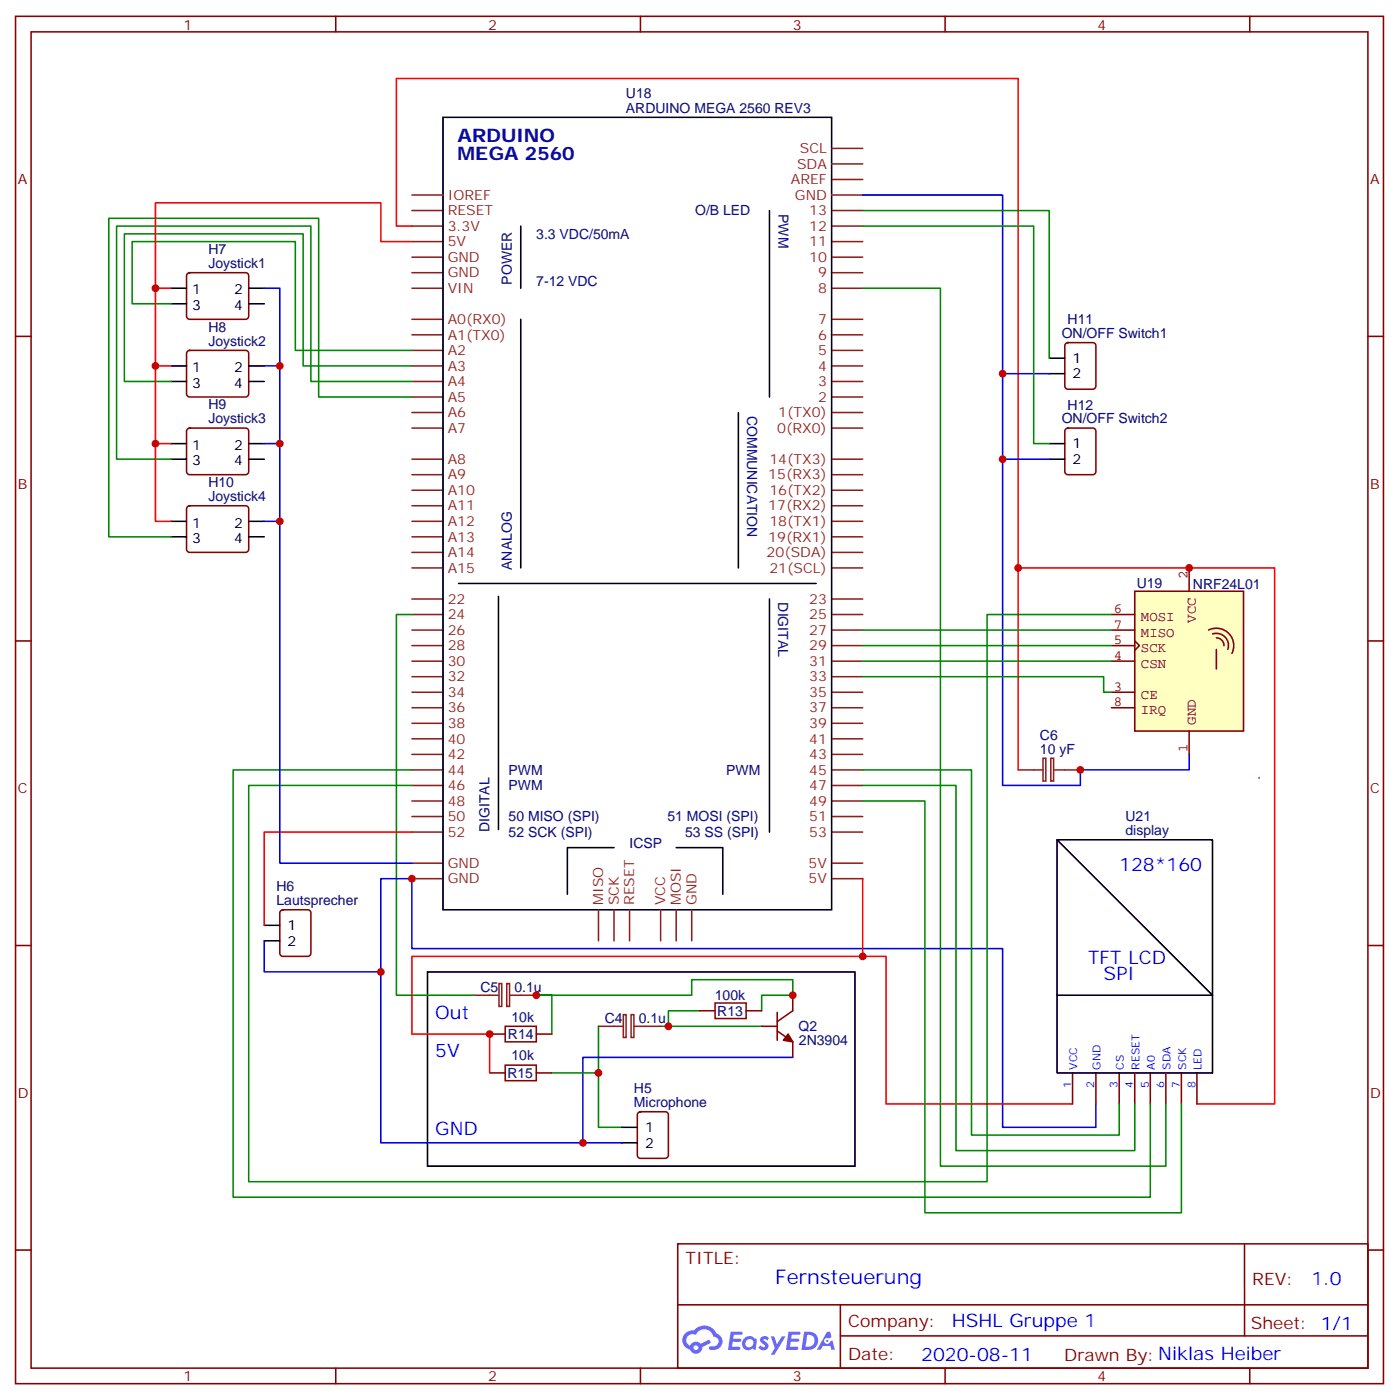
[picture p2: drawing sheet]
<svg xmlns="http://www.w3.org/2000/svg" width="317mm" height="318mm" viewBox="0 0 317 318" stroke-linecap="round" stroke-linejoin="round" font-family="sans-serif">
<g fill="none" stroke="#870000" stroke-width=".35">
<path d="M3.5 3.7h310.5v310.4h-310.5zM7.1 7.2h303.3v303.4h-303.3zM76.2 3.7v3.5M145.3 3.7v3.5M214.5 3.7v3.5M283.6 3.7v3.5M3.5 76.4h3.6M310.4 76.4h3.6M3.5 145.5h3.6M310.4 145.5h3.6M3.5 214.7h3.6M310.4 214.7h3.6"/>
<path d="M3.5 283.8h3.6M153.8 282.4h156.6v28.2h-156.6zM153.8 296.2h156.5M190.7 296.2v14.2M282.4 282.4v20.9M310.4 283.8h3.6M76.2 310.6v3.5M145.3 310.6v3.5M190.7 303.3h119.6M214.5 310.6v3.5M283.6 310.6v3.5"/>
</g>
<g fill="#5487ff">
<path d="M172.8 303.6a1.22 1.22 0 0 1 1.7 .2l-.4 .6a.47 .47 0 0 0-.3-.4 .47 .47 0 0 0-.5 .2v.1a1.55 1.55 0 0 1 1.1 1.5 1.34 1.34 0 0 1-2.3 .2l.5-.6 .7 .5a.29 .29 0 0 0 .4-.3 .29 .29 0 0 0-.3-.3 1.04 1.04 0 0 1-.6-1.7z"/>
<path d="M165.8 302.3h2.1a.43 .43 0 0 1 .5 .1 .43 .43 0 0 1 .1 .5l-.3 .2h-1.7l-.1 .8 1.7 .1a.37 .37 0 0 1 .1 .4 .37 .37 0 0 1-.3 .3h-1.6l-.2 1.1h1.3a.43 .43 0 0 1 .5 0 .43 .43 0 0 1 .1 .5l-.3 .2h-2.5z"/>
<path d="M179 302.3h2.1a.43 .43 0 0 1 .4 .1 .43 .43 0 0 1 .1 .5l-.3 .2h-1.6l-.1 .8 1.6 .1a.36 .36 0 0 1 .2 .4 .36 .36 0 0 1-.4 .3h-1.6l-.1 1.1h1.3a.43 .43 0 0 1 .4 0 .43 .43 0 0 1 .1 .5l-.3 .2h-2.4z"/>
<path d="M187.7 302.3h.7l.3 1.3-.6 .3a.69 .69 0 0 0-1 .3 .69 .69 0 0 0 .5 .9 .69 .69 0 0 0 .8-.6l.5-.2 .6 2.2h-.8l-.2-.9h-1.8l-.5 .9h-.8z"/>
<path d="M174.9 303.4h.8l.6 1.8 1.1-1.8h.9l-2.6 4.2h-.8l.9-1.5z"/>
<path d="M182.5 302.3l-.6 4.2h1.3a2.11 2.11 0 0 0 2.5-2.1 2.11 2.11 0 0 0-2.5-2.1zM183.2 303.1a1.39 1.39 0 0 1 1.7 1.4 1.39 1.39 0 0 1-1.8 1.3h-.3z"/>
<path d="M168.8 303.9a1.47 1.47 0 0 0-.1 2.1 1.47 1.47 0 0 0 2.1 .2l.7 .3 .3-2.3-.2-.3h-.4a1.49 1.49 0 0 0-2.4 0zM169.5 304.3a.92 .92 0 0 1 1.5 .5 .92 .92 0 0 1-1.3 1.1 .9 .9 0 0 1-.2-1.6z"/>
<path d="M155.5 302.7a2.18 2.18 0 0 0 1.1 3.7 1.44 1.44 0 0 0 1.6 .9 1.44 1.44 0 0 0 1.2-1.4l2-1.1-.5-.7-1.9 1a1.47 1.47 0 0 0-2.4 .4 1.39 1.39 0 0 1-.7-1.9 1.39 1.39 0 0 1 2-.5 2.12 2.12 0 0 1 2.2-1.3 2.12 2.12 0 0 1 1.9 1.7 1.07 1.07 0 0 1 1.1 1 1.07 1.07 0 0 1-1 1.1h-.7a.43 .43 0 0 0-.5 .4 .43 .43 0 0 0 .4 .5 1.98 1.98 0 0 0 2.5-1.2 1.98 1.98 0 0 0-1.2-2.6 2.98 2.98 0 0 0-5.1-.6l-1.1 .1zM157.4 306a.55 .55 0 0 1 1.1 0 .55 .55 0 0 1-1.1 0z"/>
<circle cx="187.7" cy="304.4" r=".26"/>
</g>
<g fill="none" stroke="#8c2424" stroke-width=".35">
<path d="M188.7 37.2h7.1M188.7 33.7h7.1M93.5 54.9h7M93.5 47.8h7M93.5 58.4h7M93.5 51.3h7M93.5 44.3h7M188.7 54.9h7.1M188.7 47.8h7.1M188.7 58.4h7.1M188.7 51.3h7.1M188.7 40.7h7.1"/>
<path d="M188.7 44.3h7.1M93.5 72.5h7M93.5 76h7M93.5 79.6h7M93.5 65.4h7M93.5 61.9h7M188.7 72.5h7.1M188.7 76h7.1M188.7 79.6h7.1M188.7 65.4h7.1M188.7 61.9h7.1M93.5 83.1h7"/>
<path d="M93.5 86.6h7M93.5 90.1h7M93.5 93.7h7M93.5 97.2h7M188.7 83.1h7.1M188.7 86.6h7.1M188.7 90.1h7.1M188.7 93.7h7.1M188.7 97.2h7.1M93.5 104.2h7M93.5 107.8h7M93.5 111.3h7"/>
<path d="M93.5 114.8h7M93.5 118.4h7M188.7 104.2h7.1M188.7 107.8h7.1M188.7 111.3h7.1M188.7 114.8h7.1M188.7 118.4h7.1M93.5 121.9h7M93.5 125.4h7M93.5 128.9h7M93.5 136h7M93.5 139.5h7"/>
<path d="M188.7 121.9h7.1M188.7 125.4h7.1M188.7 128.9h7.1M188.7 136h7.1M188.7 139.5h7.1M93.5 143.1h7M93.5 146.6h7M93.5 150.1h7M93.5 153.6h7M93.5 157.2h7M188.7 143.1h7.1M188.7 146.6h7.1"/>
<path d="M188.7 150.1h7.1M188.7 153.6h7.1M188.7 157.2h7.1M93.5 160.7h7M93.5 164.2h7M93.5 167.7h7M93.5 171.3h7M93.5 174.8h7M93.5 178.3h7M188.7 160.7h7.1M188.7 164.2h7.1M188.7 167.7h7.1"/>
<path d="M188.7 171.3h7.1M188.7 174.8h7.1M188.7 178.3h7.1M93.5 196h7M93.5 181.9h7M93.5 199.5h7M93.5 188.9h7M93.5 185.4h7M188.7 196h7.1M188.7 181.9h7.1M188.7 199.5h7.1M188.7 188.9h7.1"/>
<path d="M188.7 185.4h7.1M135.8 206.6v7M139.3 206.6v7M142.9 206.6v7M149.9 206.6v7M153.5 206.6v7M157 206.6v7M107.6 226h5.6M113.2 223.3h.7v5.2h-.7zM115 223.3h.6v5.2h-.6zM115.7 226h6M135.8 233h5.7"/>
<path d="M141.5 230.4h.6v5.1h-.6zM143.2 230.4h.7v5.1h-.7zM143.9 233h6"/>
</g>
<g fill="none" stroke="#000" stroke-width=".35">
<path d="M100.5 26.6h88.2v180h-88.2zM118.2 51.3v14.1M174.6 47.8v42.3M118.2 72.5v56.4M167.6 93.7v35.2M104.1 132.5h81.1M113.1 135.4v52.9M174.6 136v52.9M139.3 192.4h-10.5v10.6M153.5 192.4h10.5v10.6M60 210.1h3.5M60 213.6h3.5"/>
<path d="M97 220.7h97v44.1h-97zM141.1 255.9h3.5M141.1 259.5h3.5"/>
</g>
<path d="M93.5 139.5h-3.5v86.5h17.6M135.8 233v10.6M149.9 233h1.8M158.7 229.5h-7v3.5h21.2M172.9 229.5v-3.5h7v-3.6h-22.9v3.6h-35.3h3.5v8.8M125.2 243.6h10.6v12.3h5.3" fill="none" stroke="#008700" stroke-width=".35"/>
<path d="M60 213.6v7.1h26.4M179.9 240.1h-47.6v19.4M248.7 250.6v5.3h-21.2v-40.5h-134v-15.9h-7.1v60h54.7" fill="none" stroke="#00f" stroke-width=".35"/>
<path d="M63.7 206.8l.5-.2h5.6a.71 .71 0 0 1 .8 .7v9.1a.76 .76 0 0 1-.8 .7h-5.6a.76 .76 0 0 1-.7-.7v-9.1zM111.1 234.8h3.6M121.7 234.8h3.5M158.7 229.5h3.6M169.3 229.5h3.6M172.9 233h3.5M176.4 234.1l3.5 2.4v3.6M176.4 229.8v6.4M179.9 226v3.5l-3.5 2.5M111.1 243.6h3.6M121.7 243.6h3.5M144.9 252.6l.4-.2h5.7a.71 .71 0 0 1 .7 .7v9.2a.76 .76 0 0 1-.7 .7h-5.7a.76 .76 0 0 1-.7-.7v-9.2z" fill="none" stroke="#870000" stroke-width=".35"/>
<path d="M178.9 234.8l1 1.7-2.1-.3z" fill="#870000" stroke="#870000" stroke-width=".35"/>
<path d="M114.7 233h7v3.5h-7zM162.3 227.7h7v3.5h-7zM114.7 241.8h7v3.6h-7z" fill="none" stroke="#a10000" stroke-width=".35"/>
<path d="M93.5 188.9h-33.5v21.2M195.8 199.5v17.6h-102.3v17.7h17.6v8.8" fill="none" stroke="#f00" stroke-width=".35"/>
<circle cx="276" cy="146.6" r=".88" fill="#850000" stroke="#850000" stroke-width=".35"/>
<path d="M257.5 134.2h24.7v31.8h-24.7z" fill="#ffffc2" stroke="#850000" stroke-width=".35"/>
<g fill="none" stroke="#850000" stroke-width=".35">
<path d="M252.2 139.5h5.3M269.9 128.9v5.3M252.2 157.2h5.3M252.2 150.1h5.3M252.2 146.6h5.3M252.2 143.1h5.3M257.5 145.5l1.1 1.1-1.1 1M274.3 143a4 4 0 0 1 4.5 .8 4 4 0 0 1 .8 4.5M275.2 143.9a2.75 2.75 0 0 1 2.8 .7 2.75 2.75 0 0 1 .6 2.8M276 144.8a1.73 1.73 0 0 1 1.8 1.8M276 147.5v4.4M252.2 160.7h5.3"/>
<path d="M269.9 166v5.3M285.8 176.6h.1"/>
</g>
<path d="M231.1 174.8h5.6M236.7 172.2h.6v5.1h-.6zM238.5 172.2h.6v5.1h-.6zM239.2 174.8h6" fill="none" stroke="#8c2424" stroke-width=".35"/>
<path d="M195.8 44.3h31.7v134h17.7v-3.5h24.7v-3.5M60 65.4h3.5v53h-3.5M60 83.1h3.5M227.5 84.8h10.6M60 100.7h3.5M63.5 118.4v77.6h30M227.5 104.2h10.6" fill="none" stroke="#00f" stroke-width=".35"/>
<path d="M93.5 51.3h-3.5v-33.5h141.1v111.1M93.5 54.9h-7.1v-8.9h-51.1v19.4M38.8 65.4h-3.5v17.7h3.5M35.3 83.1v17.6h3.5M35.3 100.7v17.7h3.5M231.1 174.8v-45.9h58.2v121.7h-17.7M195.8 217.1h5.3v33.5h42.3" fill="none" stroke="#f00" stroke-width=".35"/>
<g fill="none" stroke="#008700" stroke-width=".35">
<path d="M195.8 47.8h42.3v33.5M195.8 51.3h38.8v49.4h3.5M38.8 69h-8.8v-14.1h37v24.7h26.5M195.8 65.4h17.6v199.4h51.2v-14.2M93.5 83.1h-24.7v-30h-40.6v33.5h10.6M93.5 86.6h-22.9v-35.3h-44.1v52.9h12.3M93.5 90.1h-21.2v-40.5h-47.6v72.3h14.1M252.2 139.5h-28.2v128.8h-167.6v-90h37.1M195.8 153.6h54.7v3.6h1.7M195.8 143.1h56.4M195.8 146.6h56.4M195.8 150.1h56.4"/>
<path d="M93.5 174.8h-40.6v97h208.2v-21.2M195.8 174.8h24.7v82.9h33.5v-7.1M195.8 178.3h21.2v82.9h40.5v-10.6M195.8 181.9h14.1v93.4h58.2v-24.7"/>
</g>
<g fill="none" stroke="#870000" stroke-width=".35">
<path d="M42.6 62.1l.4-.2h12.7a.71 .71 0 0 1 .7 .7v9.2a.76 .76 0 0 1-.7 .7h-12.7a.76 .76 0 0 1-.7-.7v-9.2zM42.6 79.8l.4-.2h12.7a.71 .71 0 0 1 .7 .7v9.1a.76 .76 0 0 1-.7 .7h-12.7a.76 .76 0 0 1-.7-.7v-9.1zM241.9 78l.5-.2h5.6a.71 .71 0 0 1 .7 .7v9.2a.76 .76 0 0 1-.7 .7h-5.6a.76 .76 0 0 1-.7-.7v-9.2zM42.6 97.4l.4-.2h12.7a.71 .71 0 0 1 .7 .7v9.2a.76 .76 0 0 1-.7 .7h-12.7a.76 .76 0 0 1-.7-.7v-9.2zM241.9 97.4l.5-.2h5.6a.71 .71 0 0 1 .7 .7v9.2a.76 .76 0 0 1-.7 .7h-5.6a.76 .76 0 0 1-.7-.7v-9.2zM42.6 115l.4-.2h12.7a.71 .71 0 0 1 .7 .7v9.2a.76 .76 0 0 1-.7 .7h-12.7a.76 .76 0 0 1-.7-.7v-9.2zM243.4 243.6v7M248.7 243.6v7M254 243.6v7M257.5 243.6v7M261.1 243.6v7M264.6 243.6v7"/>
<path d="M268.1 243.6v7M271.6 243.6v7"/>
</g>
<g fill="none" stroke="#000" stroke-width=".35">
<path d="M38.8 65.4h3.5M38.8 69h3.5M56.4 65.4h3.6M56.4 69h3.6M38.8 83.1h3.5M38.8 86.6h3.5M56.4 83.1h3.6M56.4 86.6h3.6M238.1 81.3h3.6M238.1 84.8h3.6M38.8 100.7h3.5M38.8 104.2h3.5"/>
<path d="M38.8 118.4h3.5M56.4 100.7h3.6M56.4 104.2h3.6M56.4 118.4h3.6M238.1 100.7h3.6M238.1 104.2h3.6M38.8 121.9h3.5M56.4 121.9h3.6M239.9 190.7h35.3v52.9h-35.3zM239.9 190.7l35.3 35.3h-35.3"/>
</g>
<g fill="#c00">
<circle cx="121.7" cy="226" r=".88"/>
<circle cx="179.9" cy="226" r=".88"/>
<circle cx="151.7" cy="233" r=".88"/>
<circle cx="135.8" cy="243.6" r=".88"/>
<circle cx="111.1" cy="234.8" r=".88"/>
<circle cx="132.3" cy="259.5" r=".88"/>
<circle cx="86.4" cy="220.7" r=".88"/>
<circle cx="231.1" cy="128.9" r=".88"/>
<circle cx="245.2" cy="174.8" r=".88"/>
<circle cx="93.5" cy="199.5" r=".88"/>
<circle cx="195.8" cy="217.1" r=".88"/>
<circle cx="269.9" cy="128.9" r=".88"/>
<circle cx="63.5" cy="100.7" r=".88"/>
<circle cx="63.5" cy="83.1" r=".88"/>
<circle cx="63.5" cy="118.4" r=".88"/>
<circle cx="35.3" cy="83.1" r=".88"/>
<circle cx="35.3" cy="100.7" r=".88"/>
<circle cx="35.3" cy="65.4" r=".88"/>
<circle cx="227.5" cy="104.2" r=".88"/>
<circle cx="227.5" cy="84.8" r=".88"/>
</g>
<text font-size="4.6" fill="#00f" x="175.9" y="291.4">Fernsteuerung</text>
<g font-size="4.2" fill="#000080">
<text x="103.9" y="32.2">ARDUINO</text>
<text x="103.9" y="36.4">MEGA 2560</text>
</g>
<g font-size="4.2" fill="#00f">
<text x="254" y="197.7">128*160</text>
<text x="246.9" y="218.9">TFT LCD</text>
<text x="250.5" y="222.4">SPI</text>
<text x="98.8" y="231.2">Out</text>
<text x="98.8" y="240.1">5V</text>
<text x="98.8" y="257.7">GND</text>
<text x="297.6" y="291.7">1.0</text>
<text x="216" y="301.2">HSHL Gruppe 1</text>
<text x="209.1" y="309">2020-08-11</text>
</g>
<g font-size="3.9" fill="#800">
<text x="155.6" y="287">TITLE:</text>
<text x="284.2" y="291.7">REV:</text>
<text x="192.5" y="301.2">Company:</text>
<text x="283.9" y="301.8">Sheet: 1/1</text>
<text x="192.5" y="308.9">Date:</text>
<text x="241.5" y="308.9">Drawn By:Niklas Heiber</text>
</g>
<g font-size="3.2" fill="#800">
<text x="41.6" y="6.7">1</text>
<text x="110.8" y="6.7">2</text>
<text x="179.9" y="6.7">3</text>
<text x="249.1" y="6.7">4</text>
<text x="4.1" y="41.8">A</text>
<text x="311" y="41.8">A</text>
<text x="4.1" y="110.9">B</text>
<text x="311" y="110.9">B</text>
<text x="4.1" y="180.1">C</text>
<text x="311" y="180.1">C</text>
<text x="4.1" y="249.2">D</text>
<text x="311" y="249.2">D</text>
<text x="41.6" y="313.6">1</text>
<text x="110.8" y="313.6">2</text>
<text x="179.9" y="313.6">3</text>
<text x="249.1" y="313.6">4</text>
</g>
<g font-size="3.2" fill="#000080">
<text x="142.1" y="22.2">U18</text>
<text x="142.1" y="25.6">ARDUINO MEGA 2560 REV3</text>
<text x="157.8" y="48.9">O/B LED</text>
<text x="176.6" y="48.6" transform="rotate(90 176.6 48.6)">PWM</text>
<text x="47.3" y="57.7">H7</text>
<text x="121.7" y="54.3">3.3 VDC/50mA</text>
<text x="47.3" y="60.9">Joystick1</text>
<text x="116.2" y="64.6" transform="rotate(-90 116.2 64.6)">POWER</text>
<text x="121.7" y="64.9">7-12 VDC</text>
<text x="47.3" y="75.3">H8</text>
<text x="241" y="76.7">ON/OFF Switch1</text>
<text x="242.3" y="73.6">H11</text>
<text x="47.3" y="78.5">Joystick2</text>
<text x="47.3" y="93">H9</text>
<text x="169.6" y="94.5" transform="rotate(90 169.6 94.5)">COMMUNICATION</text>
<text x="242.3" y="93">H12</text>
<text x="47.3" y="96.1">Joystick3</text>
<text x="241" y="96.1">ON/OFF Switch2</text>
<text x="47.3" y="113.8">Joystick4</text>
<text x="47.3" y="110.6">H10</text>
<text x="116.2" y="129.4" transform="rotate(-90 116.2 129.4)">ANALOG</text>
<text x="176.6" y="136.8" transform="rotate(90 176.6 136.8)">DIGITAL</text>
<text x="258" y="133.6">U19</text>
<text x="270.7" y="133.6">NRF24L01</text>
<text x="236" y="167.9">C6</text>
<text x="236" y="171.1">10 yF</text>
<text x="115.4" y="175.9">PWM</text>
<text x="115.4" y="179.4">PWM</text>
<text x="164.8" y="175.9">PWM</text>
<text x="111.1" y="188.9" transform="rotate(-90 111.1 188.9)">DIGITAL</text>
<text x="115.4" y="186.5">50 MISO (SPI)</text>
<text x="115.4" y="190">52 SCK (SPI)</text>
<text x="151.5" y="186.5">51 MOSI (SPI)</text>
<text x="155.5" y="190">53 SS (SPI)</text>
<text x="255.4" y="189.6">display</text>
<text x="255.4" y="186.4">U21</text>
<text x="142.9" y="192.4">ICSP</text>
<text x="62.7" y="202.4">H6</text>
<text x="62.7" y="205.5">Lautsprecher</text>
<text x="109" y="225.3">C5</text>
<text x="116.7" y="225.3">0.1u</text>
<text x="162.2" y="227.1">100k</text>
<text x="116.1" y="232">10k</text>
<text x="137.2" y="232.4">C4</text>
<text x="145" y="232.4">0.1u</text>
<text x="162.8" y="230.6">R13</text>
<text x="115.3" y="236">R14</text>
<text x="181.3" y="234.2">Q2</text>
<text x="181.3" y="237.3">2N3904</text>
<text x="115.2" y="244.7">R15</text>
<text x="116.1" y="240.8">10k</text>
<text x="143.9" y="251.4">Microphone</text>
<text x="143.9" y="248.2">H5</text>
</g>
<g font-size="3.2" fill="#8d2323">
<text x="181.5" y="34.7">SCL</text>
<text x="179.5" y="41.8">AREF</text>
<text x="180.9" y="38.3">SDA</text>
<text x="101.6" y="45.3">IOREF</text>
<text x="180.4" y="45.3">GND</text>
<text x="101.6" y="48.9">RESET</text>
<text x="101.6" y="52.4">3.3V</text>
<text x="183.6" y="52.4">12</text>
<text x="183.6" y="48.9">13</text>
<text x="101.6" y="55.9">5V</text>
<text x="101.6" y="59.4">GND</text>
<text x="183.6" y="59.4">10</text>
<text x="183.6" y="55.9">11</text>
<text x="101.6" y="63">GND</text>
<text x="185.7" y="63">9</text>
<text x="101.6" y="66.5">VIN</text>
<text x="185.7" y="66.5">8</text>
<text x="101.6" y="73.6">A0(RX0)</text>
<text x="101.6" y="77.1">A1(TX0)</text>
<text x="185.7" y="77.1">6</text>
<text x="185.7" y="73.6">7</text>
<text x="101.6" y="80.6">A2</text>
<text x="185.7" y="80.6">5</text>
<text x="101.6" y="84.1">A3</text>
<text x="101.6" y="87.7">A4</text>
<text x="185.7" y="87.7">3</text>
<text x="185.7" y="84.1">4</text>
<text x="101.6" y="91.2">A5</text>
<text x="101.6" y="94.7">A6</text>
<text x="176.6" y="94.7">1(TX0)</text>
<text x="185.7" y="91.2">2</text>
<text x="101.6" y="98.2">A7</text>
<text x="176.4" y="98.2">0(RX0)</text>
<text x="101.6" y="105.3">A8</text>
<text x="174.6" y="105.3">14(TX3)</text>
<text x="101.6" y="108.8">A9</text>
<text x="101.6" y="112.4">A10</text>
<text x="174.4" y="108.8">15(RX3)</text>
<text x="174.6" y="112.4">16(TX2)</text>
<text x="101.6" y="115.9">A11</text>
<text x="101.6" y="119.4">A12</text>
<text x="174.4" y="115.9">17(RX2)</text>
<text x="174.6" y="119.4">18(TX1)</text>
<text x="101.6" y="122.9">A13</text>
<text x="174.4" y="122.9">19(RX1)</text>
<text x="101.6" y="126.5">A14</text>
<text x="101.6" y="130">A15</text>
<text x="174" y="126.5">20(SDA)</text>
<text x="174.6" y="130">21(SCL)</text>
<text x="101.6" y="137.1">22</text>
<text x="183.6" y="137.1">23</text>
<text x="101.6" y="140.6">24</text>
<text x="183.6" y="140.6">25</text>
<text x="101.6" y="144.1">26</text>
<text x="101.6" y="147.6">28</text>
<text x="183.6" y="144.1">27</text>
<text x="183.6" y="147.6">29</text>
<text x="101.6" y="151.2">30</text>
<text x="101.6" y="154.7">32</text>
<text x="183.6" y="151.2">31</text>
<text x="183.6" y="154.7">33</text>
<text x="101.6" y="158.2">34</text>
<text x="101.6" y="161.7">36</text>
<text x="183.6" y="158.2">35</text>
<text x="183.6" y="161.7">37</text>
<text x="101.6" y="165.3">38</text>
<text x="183.6" y="165.3">39</text>
<text x="101.6" y="168.8">40</text>
<text x="101.6" y="172.3">42</text>
<text x="183.6" y="168.8">41</text>
<text x="183.6" y="172.3">43</text>
<text x="101.6" y="175.9">44</text>
<text x="101.6" y="179.4">46</text>
<text x="183.6" y="175.9">45</text>
<text x="183.6" y="179.4">47</text>
<text x="101.6" y="182.9">48</text>
<text x="183.6" y="182.9">49</text>
<text x="101.6" y="190">52</text>
<text x="101.6" y="186.4">50</text>
<text x="183.6" y="190">53</text>
<text x="183.6" y="186.4">51</text>
<text x="101.6" y="197">GND</text>
<text x="183.5" y="197">5V</text>
<text x="101.6" y="200.6">GND</text>
<text x="183.5" y="200.6">5V</text>
<text x="136.9" y="205.5" transform="rotate(-90 136.9 205.5)">MISO</text>
<text x="140.4" y="205.5" transform="rotate(-90 140.4 205.5)">SCK</text>
<text x="143.9" y="205.5" transform="rotate(-90 143.9 205.5)">RESET</text>
<text x="151" y="205.5" transform="rotate(-90 151 205.5)">VCC</text>
<text x="154.5" y="205.5" transform="rotate(-90 154.5 205.5)">MOSI</text>
<text x="158" y="205.5" transform="rotate(-90 158 205.5)">GND</text>
</g>
<g font-size="3.2">
<text x="43.6" y="66.9">1</text>
<text x="43.6" y="70.4">3</text>
<text x="53.1" y="70.4">4</text>
<text x="53.1" y="66.9">2</text>
<text x="243.4" y="82.4">1</text>
<text x="43.6" y="84.5">1</text>
<text x="43.6" y="88">3</text>
<text x="53.1" y="88">4</text>
<text x="53.1" y="84.5">2</text>
<text x="243.4" y="85.9">2</text>
<text x="243.4" y="101.8">1</text>
<text x="43.6" y="102.1">1</text>
<text x="43.6" y="105.7">3</text>
<text x="53.1" y="105.7">4</text>
<text x="53.1" y="102.1">2</text>
<text x="243.4" y="105.3">2</text>
<text x="43.6" y="119.8">1</text>
<text x="53.1" y="119.8">2</text>
<text x="43.6" y="123.3">3</text>
<text x="53.1" y="123.3">4</text>
<text x="65.3" y="211.1">1</text>
<text x="65.3" y="214.7">2</text>
<text x="146.4" y="257">1</text>
<text x="146.4" y="260.5">2</text>
</g>
<g font-size="3.2" fill="#840000">
<text x="269.5" y="131.4" transform="rotate(-90 269.5 131.4)">2</text>
<text x="252.8" y="139.2">6</text>
<text x="252.8" y="142.7">7</text>
<text x="258.9" y="141">MOSI</text>
<text x="271.4" y="141.4" transform="rotate(-90 271.4 141.4)">VCC</text>
<text x="252.8" y="149.8">4</text>
<text x="252.8" y="146.2">5</text>
<text x="258.9" y="148.1">SCK</text>
<text x="258.9" y="144.6">MISO</text>
<text x="258.9" y="151.6">CSN</text>
<text x="252.8" y="156.8">3</text>
<text x="252.8" y="160.3">8</text>
<text x="258.9" y="158.7">CE</text>
<text x="258.9" y="162.2">IRQ</text>
<text x="271.4" y="164.6" transform="rotate(-90 271.4 164.6)">GND</text>
<text x="269.5" y="170.7" transform="rotate(-90 269.5 170.7)">1</text>
</g>
<g font-size="2.5" fill="#00f">
<text x="244.5" y="242.9" transform="rotate(-90 244.5 242.9)">VCC</text>
<text x="249.8" y="242.9" transform="rotate(-90 249.8 242.9)">GND</text>
<text x="255.1" y="242.9" transform="rotate(-90 255.1 242.9)">CS</text>
<text x="258.6" y="242.9" transform="rotate(-90 258.6 242.9)">RESET</text>
<text x="262.1" y="242.9" transform="rotate(-90 262.1 242.9)">A0</text>
<text x="265.6" y="242.9" transform="rotate(-90 265.6 242.9)">SDA</text>
<text x="269.2" y="242.9" transform="rotate(-90 269.2 242.9)">SCK</text>
<text x="272.7" y="242.9" transform="rotate(-90 272.7 242.9)">LED</text>
<text x="243.1" y="246.9" transform="rotate(-90 243.1 246.9)">1</text>
<text x="248.4" y="246.9" transform="rotate(-90 248.4 246.9)">2</text>
<text x="253.6" y="246.9" transform="rotate(-90 253.6 246.9)">3</text>
<text x="257.2" y="246.9" transform="rotate(-90 257.2 246.9)">4</text>
<text x="260.7" y="246.9" transform="rotate(-90 260.7 246.9)">5</text>
<text x="264.2" y="246.9" transform="rotate(-90 264.2 246.9)">6</text>
<text x="267.8" y="246.9" transform="rotate(-90 267.8 246.9)">7</text>
<text x="271.3" y="246.9" transform="rotate(-90 271.3 246.9)">8</text>
</g>
</svg>
